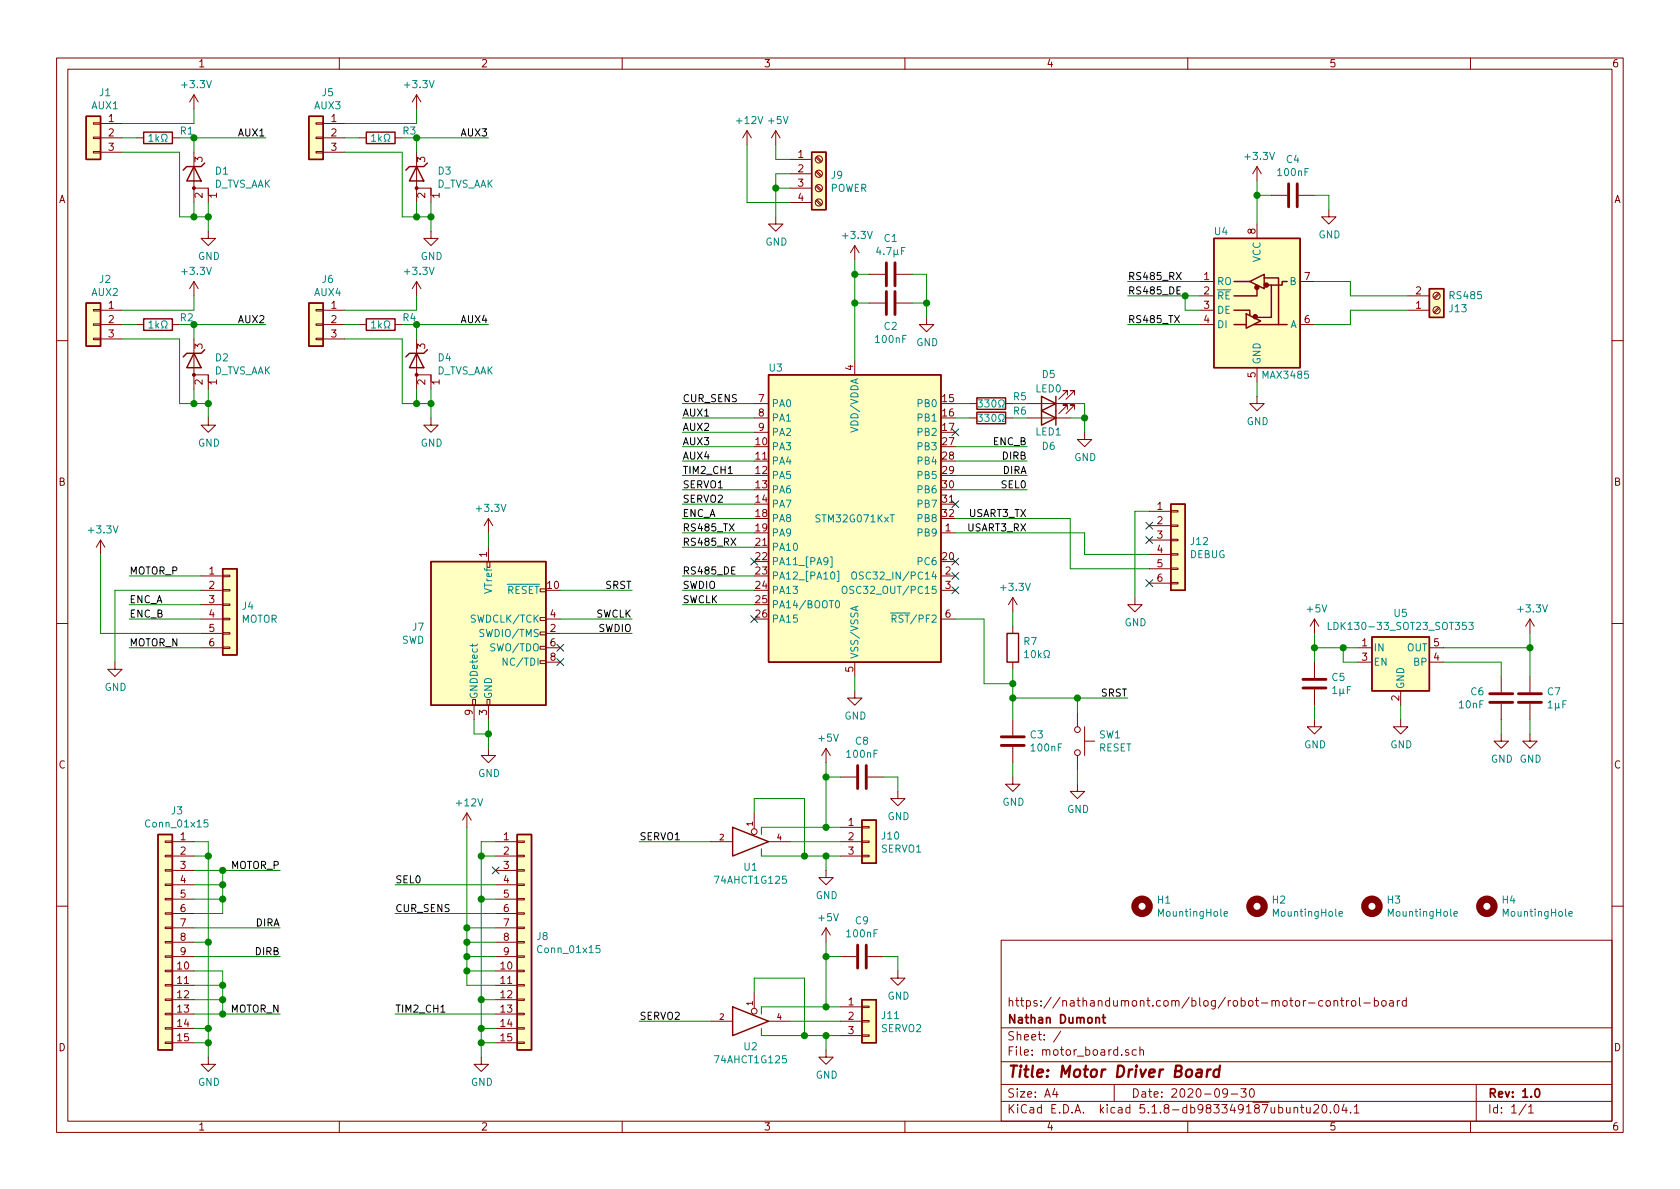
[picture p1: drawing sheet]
<svg xmlns="http://www.w3.org/2000/svg" width="297mm" height="210mm" viewBox="0 0 297 210" stroke-linecap="round" stroke-linejoin="round" font-family="sans-serif">
<g fill="none" stroke="#840000" stroke-width=".18">
<path d="M10 10.3h277v189.9h-277zM12 12.2h273v186.1h-273zM34.3 16.8v2.5M34.3 16.8l-.8 1.2M34.3 16.8l.8 1.2M60 10.3v1.9M73.7 16.8l-.8 1.2M73.7 16.8v2.5M73.7 16.8l.7 1.2M110 10.3v1.9M160 10.3v1.9M210 10.3v1.9"/>
<path d="M260 10.3v1.9M16.5 26.8h1.3v.2h-1.3zM16.5 21.7h1.3v.3h-1.3zM16.5 24.3h1.3v.2h-1.3zM17.8 24.4h3.8M17.8 21.8h3.8M17.8 26.9h3.8M24.1 24.4h1.3M30.5 24.4h1.2M34.3 26.9v6.4h2.5v1.2M34.3 33.3v2.5M36.8 33.3v2.5"/>
<path d="M55.9 26.8h1.2v.2h-1.2zM55.9 21.7h1.2v.3h-1.2zM55.9 24.3h1.2v.2h-1.2zM57.1 24.4h3.9M57.1 21.8h3.9M57.1 26.9h3.9M63.5 24.4h1.3M69.8 24.4h1.3M73.7 26.9v6.4h2.5v1.2M73.7 33.3v2.5M76.2 33.3v2.5M132.1 23.1l-.8 1.3"/>
<path d="M132.1 23.1v2.5M132.1 23.1l.7 1.3M137.2 38.3v1.3h1.2l-1.2 1.3-1.3-1.3h1.3M137.2 23.1l-.8 1.3M137.2 23.1v2.5M137.2 23.1l.7 1.3M139.7 28.2h3.8M139.7 30.7h3.8M139.7 33.3h3.8M139.7 35.8h3.8M144.2 35.5l.9 .8M144.2 32.9l.9 .9"/>
<path d="M144.2 30.4l.9 .8M144.2 27.9l.9 .8M144.4 35.3l.9 .8M144.4 32.8l.9 .8M144.4 30.2l.9 .9M144.4 27.7l.9 .8M222.2 29.5l-.7 1.2M222.2 29.5v2.5M222.2 39.6v2.6M222.2 29.5l.8 1.2M224.8 34.5h2.8M229.6 34.5h2.8"/>
<path d="M234.9 37.1v1.2h1.3l-1.3 1.3-1.2-1.3h1.2M16.5 59.8h1.3v.3h-1.3zM16.5 54.7h1.3v.3h-1.3zM16.5 57.3h1.3v.2h-1.3zM17.8 54.9h3.8M17.8 57.4h3.8M17.8 59.9h3.8M24.1 57.4h1.3M30.5 57.4h1.2M34.3 59.9v6.4h2.5v1.3M34.3 49.8v2.5M34.3 49.8l-.8 1.2"/>
<path d="M34.3 49.8l.8 1.2M36.8 40.9v1.3h1.3l-1.3 1.2-1.2-1.2h1.2M55.9 59.8h1.2v.3h-1.2zM55.9 54.7h1.2v.3h-1.2zM55.9 57.3h1.2v.2h-1.2zM57.1 54.9h3.9M57.1 57.4h3.9M57.1 59.9h3.9M63.5 57.4h1.3M69.8 57.4h1.3M73.7 59.9v6.4h2.5v1.3M73.7 49.8v2.5"/>
<path d="M73.7 49.8l-.8 1.2M73.7 49.8l.7 1.2M76.2 40.9v1.3h1.3l-1.3 1.2-1.3-1.2h1.3M151.1 43.4v2.6M151.1 43.4l-.7 1.3M151.1 43.4l.8 1.3M153.7 48.5h2.8M153.7 53.6h2.8M158.5 48.5h2.8M158.5 53.6h2.8M163.8 56.1v1.3h1.3l-1.3 1.3-1.2-1.3h1.2M212.1 54.9h2.5"/>
<path d="M212.1 52.3h2.5M212.1 57.4h2.5M212.1 49.8h2.5M223.5 49.1h.1M229.9 57.4h2.5M229.9 49.8h2.5M248.9 54.9h3.8M248.9 52.3h3.8M254.3 51.8l-.8 .8M254.3 54.4l-.8 .8M254.5 52l-.9 .8M254.5 54.5l-.9 .9"/>
<path d="M10 60.2h2M34.3 66.3v2.5M36.8 73.9v1.3h1.3l-1.3 1.2-1.2-1.2h1.2M36.8 66.3v2.5M73.7 66.3v2.5M76.2 73.9v1.3h1.3l-1.3 1.2-1.3-1.2h1.3M76.2 66.3v2.5M133.3 71.4h2.6M133.3 73.9h2.6M133.3 76.4h2.6M151.1 63.7v2.6M171.4 71.4h1.3"/>
<path d="M171.4 73.9h1.3M177.8 71.4h1.3M177.8 73.9h1.3M181.6 71.4h7.6M181.6 73.9h7.6M188.7 69.8v-.7h-.7h.7l-1.5 1.5M188.7 72.4v-.8h-.7h.7l-1.5 1.5M190 69.8v-.7h-.8h.8l-1.5 1.5M190 72.4v-.8h-.8h.8l-1.5 1.5M191.8 76.4v1.3h1.2l-1.2 1.3-1.3-1.3h1.3M222.2 70.1v1.3h1.3l-1.3 1.2-1.2-1.2h1.2M222.2 65v2.6"/>
<path d="M285 60.2h2M17.8 95.5l-.8 1.3M17.8 95.5v2.5M17.8 95.5l.7 1.3M86.1 99.3h.5v1h-.5zM86.4 91.7l-.8 1.3M86.4 91.7v2.5M86.4 96.8v2.5M86.4 91.7l.7 1.3M166.4 94.2h2.5M203.2 90.4h3.8M203.2 93h3.8"/>
<path d="M203.2 95.5h3.8M203.2 98h3.8M207 97.9h1.3v.3h-1.3zM207 92.8h1.3v.3h-1.3zM207 90.3h1.3v.2h-1.3zM207 95.4h1.3v.2h-1.3zM10 110.3h2M20.3 117.1v1.3h1.3l-1.3 1.2-1.3-1.2h1.3M35.6 101.8h3.8M35.6 104.4h3.8M35.6 106.9h3.8M35.6 109.5h3.8"/>
<path d="M35.6 112h3.8M35.6 114.5h3.8M39.4 111.9h1.2v.2h-1.2zM39.4 114.4h1.2v.3h-1.2zM39.4 109.3h1.2v.3h-1.2zM39.4 104.3h1.2v.2h-1.2zM39.4 101.7h1.2v.3h-1.2zM39.4 106.8h1.2v.3h-1.2zM95.5 109.2h1v.5h-1zM95.5 114.3h1v.5h-1zM95.5 111.8h1v.5h-1zM95.5 104.1h1v.5h-1z"/>
<path d="M95.5 116.8h1v.5h-1zM96.5 109.5h2.6M96.5 112h2.6M96.5 114.5h2.6M96.5 117.1h2.6M151.1 117.1v2.5M166.4 101.8h2.5M166.4 104.4h2.5M166.4 109.5h2.5M179.1 105.7v2.5M179.1 110.7v1.3M179.1 117.1v1.3"/>
<path d="M179.1 105.7l-.8 1.2M179.1 105.7l.7 1.2M200.7 105.7v1.2h1.2l-1.2 1.3-1.3-1.3h1.3M203.2 100.6h3.8M203.2 103.1h3.8M207 100.5h1.3v.2h-1.3zM207 103h1.3v.2h-1.3zM232.4 109.5v2.5M232.4 117.1v2.8M232.4 109.5l-.8 1.2M232.4 109.5l.8 1.2M240 114.5h2.6"/>
<path d="M240 117.1h2.6M252.7 114.5h2.6M252.7 117.1h2.6M265.4 119.6v2.8M270.5 109.5v2.5M270.5 119.6v2.8M270.5 109.5l-.8 1.2M270.5 109.5l.8 1.2M285 110.3h2M83.6 123.7h.5v1h-.5zM83.8 124.7v2.5M86.1 123.7h.5v1h-.5z"/>
<path d="M86.4 132.3v1.3h1.2l-1.2 1.3-1.3-1.3h1.3M86.4 124.7v2.5M146 132.3v2.6M146 132.3l-.7 1.3M146 132.3l.8 1.3M148.6 137.4h2.8M151.1 122.2v1.2h1.3l-1.3 1.3-1.2-1.3h1.2M153.4 137.4h2.8M158.7 139.9v1.3h1.3l-1.3 1.3-1.2-1.3h1.2M179.1 137.4v1.3h1.2l-1.2 1.2-1.3-1.2h1.3M179.1 127.2v2.8M179.1 132.1v2.8"/>
<path d="M190.5 138.7v1.2h1.3l-1.3 1.3-1.3-1.3h1.3M190.5 126v2.5M190.5 133.6v2.5M191.8 131.1h1.7M191.8 128.5v5.1M232.4 127.2v1.3h1.3l-1.3 1.3-1.3-1.3h1.3M232.4 121.9v2.8M247.6 127.2v1.3h1.3l-1.3 1.3-1.2-1.3h1.2M247.6 122.2v2.5M265.4 129.8v1.3h1.3l-1.3 1.2-1.2-1.2h1.2M265.4 124.5v2.7M270.5 129.8v1.3h1.3l-1.3 1.2-1.3-1.2h1.3"/>
<path d="M270.5 124.5v2.7M29.2 158.9h1.3v.2h-1.3zM29.2 156.3h1.3v.3h-1.3zM29.2 153.8h1.3v.2h-1.3zM29.2 151.3h1.3v.2h-1.3zM29.2 148.7h1.3v.3h-1.3zM30.5 148.8h3.8M30.5 151.4h3.8M30.5 153.9h3.8M30.5 156.5h3.8M30.5 159h3.8M82.5 143.8l-.7 1.2"/>
<path d="M82.5 143.8v2.5M82.5 143.8l.8 1.2M87.6 148.8h3.8M87.6 151.4h3.8M87.6 153.9h3.8M87.6 156.5h3.8M87.6 159h3.8M91.4 158.9h1.3v.2h-1.3zM91.4 156.3h1.3v.3h-1.3zM91.4 153.8h1.3v.2h-1.3zM91.4 151.3h1.3v.2h-1.3zM91.4 148.7h1.3v.3h-1.3z"/>
<path d="M125.7 148.8h3.8M133.3 143.8v2.8M135.9 148.8h3.8M146 153.9v1.3h1.3l-1.3 1.3-1.2-1.3h1.2M148.6 148.8h3.8M148.6 151.4h3.8M148.6 146.3h3.8M152.4 151.3h1.3v.2h-1.3zM152.4 146.2h1.3v.2h-1.3zM152.4 148.7h1.3v.3h-1.3zM10 160.2h2M29.2 171.6h1.3v.2h-1.3z"/>
<path d="M29.2 174.1h1.3v.3h-1.3zM29.2 176.7h1.3v.2h-1.3zM29.2 179.2h1.3v.2h-1.3zM29.2 169h1.3v.3h-1.3zM29.2 164h1.3v.2h-1.3zM29.2 161.4h1.3v.3h-1.3zM29.2 166.5h1.3v.2h-1.3zM30.5 171.7h3.8M30.5 174.2h3.8M30.5 176.8h3.8M30.5 179.3h3.8M30.5 161.5h3.8"/>
<path d="M30.5 164.1h3.8M30.5 166.6h3.8M30.5 169.2h3.8M87.6 171.7h3.8M87.6 174.2h3.8M87.6 176.8h3.8M87.6 179.3h3.8M87.6 161.5h3.8M87.6 164.1h3.8M87.6 166.6h3.8M87.6 169.2h3.8M91.4 171.6h1.3v.2h-1.3z"/>
<path d="M91.4 174.1h1.3v.3h-1.3zM91.4 176.7h1.3v.2h-1.3zM91.4 179.2h1.3v.2h-1.3zM91.4 169h1.3v.3h-1.3zM91.4 164h1.3v.2h-1.3zM91.4 161.4h1.3v.3h-1.3zM91.4 166.5h1.3v.2h-1.3zM133.3 175.5v2.8M146 164.1l-.7 1.2M146 164.1v2.5M146 164.1l.8 1.2M148.6 178h3.8"/>
<path d="M148.6 169.2h2.8M152.4 177.9h1.3v.3h-1.3zM153.4 169.2h2.8M158.7 171.7v1.3h1.3l-1.3 1.2-1.2-1.2h1.2M177 166.3h108v32h-108zM231.4 177.4h1.1M233.9 177l-.4-.1-.4 .3 .1 .6 .3 .1 .4-.1M234.5 177.1l.2-.2 .5 .2v.7l-.3 .1-.4-.1zM235.9 177.1v-.1a.37 .37 0 0 1 .6 .1v.8M235.9 176.9v1M237 176.9h.6M237.2 176.4v1.3l.4 .2"/>
<path d="M238.1 176.9v1M238.5 176.9l-.4 .3M239 177.1l.2-.2 .4 .2v.7l-.2 .1-.4-.1zM240.4 176.4v1.3l.2 .2M241.1 177.4h1.2M243 177l.4-.1 .3 .3-.1 .6h-.6M243 176.4v1.5M244.4 177.1l.2-.2 .4 .2v.7l-.2 .1-.4-.1zM245.7 177h.6l.1 .9M246.4 177.3l-.5 .1-.3 .2 .3 .3 .5-.1M247.1 176.9v1M247.5 176.9l-.4 .3"/>
<path d="M248.6 177l-.4-.1-.3 .3 .1 .6 .2 .1 .4-.1M248.6 176.4v1.5M285 160.2h2M29.2 181.7h1.3v.3h-1.3zM29.2 184.3h1.3v.2h-1.3zM30.5 181.9h3.8M30.5 184.4h3.8M36.8 186.9v1.3h1.3l-1.3 1.3-1.2-1.3h1.2M60 198.3v1.9M85.1 186.9v1.3h1.3l-1.3 1.3-1.3-1.3h1.3M87.6 181.9h3.8M87.6 184.4h3.8"/>
<path d="M91.4 181.7h1.3v.3h-1.3zM91.4 184.3h1.3v.2h-1.3zM110 198.3v1.9M125.7 180.6h3.8M135.9 180.6h3.8M146 185.7v1.2h1.3l-1.3 1.3-1.2-1.3h1.2M148.6 180.6h3.8M148.6 183.1h3.8M152.4 183h1.3v.3h-1.3zM152.4 180.5h1.3v.2h-1.3zM160 198.3v1.9M177 194.8h108"/>
<path d="M177 191.8h108M177 187.8h108M177 181.8h108M186.5 192.5l-.4 1h1M186.8 193v1M187.6 182.3l-1.3 2M197 191.8v3M199.5 185.7l-.3-.1-.2 .2 .1 .2 .4 .2v.3h-.5M200.9 185.7l-.4-.1-.3 .3 .1 .6 .2 .1 .4-.1M201.5 185.7l.3-.1 .3 .1 .1 .9M201.5 185.1v1.5M210 198.3v1.9"/>
<path d="M217 193.2l-.1 .2a.48 .48 0 0 1-.6-.1v-.6a.48 .48 0 0 1 .6-.1l.1 .1a1.19 1.19 0 0 1-.2 1.2l-.5 .1M217.7 193.5h1.1M219.4 192.5h.9l-.5 .6 .5 .1v.7l-.3 .1-.6-.1M221.1 192.6l.2-.1a.8 .8 0 0 1 .5 .8 .8 .8 0 0 1-.5 .7 1 1 0 0 1-.2-1.4zM228.8 196l.2-.2 .4 .1v.9M228.8 195.8v1M229.9 195.8h.6M230.1 195.3v1.3l.4 .2M231 195.8v.8a.37 .37 0 0 0 .6 .1M231.6 195.8v1M232.3 195.5l.2-.2h.4l.2 .2v.3v.2l-.9 .8h.9M233.9 195.4l.2-.1a.8 .8 0 0 1 .5 .8 .8 .8 0 0 1-.5 .7 1 1 0 0 1-.2-1.4z"/>
<path d="M235.2 196.7v.1M236 195.5l.2-.2a.8 .8 0 0 1 .5 .8 .8 .8 0 0 1-.5 .7l-.2-.1-.1-.4zM237.6 195.2l-.3 1.1h.9M238 195.8v1M238.8 196.7v.1M239.4 195.8l.5-.5v1.5M239.4 196.8h.9M260 198.3v1.9M261 191.8v6.5M269.8 195.2l-1.2 2M270.3 195.8l.4-.5v1.5M270.3 196.8h.8"/>
<circle cx="144.8" cy="28.2" r=".63"/>
<circle cx="144.8" cy="33.3" r=".63"/>
<circle cx="144.8" cy="30.7" r=".63"/>
<circle cx="144.8" cy="35.8" r=".63"/>
<circle cx="254" cy="54.9" r=".63"/>
<circle cx="254" cy="52.3" r=".63"/>
<circle cx="190.5" cy="129" r=".51"/>
<circle cx="190.5" cy="133.1" r=".51"/>
<circle cx="133.4" cy="147.1" r=".51"/>
<circle cx="133.4" cy="178.8" r=".51"/>
</g>
<path d="M194.9 179.9h.6M195.1 179.4v1.3l.4 .2M193.8 180.1l.2-.2 .3 .1 .1 .9M271.5 192.7l.2-.2a.81 .81 0 0 1 .6 .6 .81 .81 0 0 1-.3 .8l-.1 .1a.79 .79 0 0 1-.4-1.3z" fill="none" stroke="#840000" stroke-width=".3"/>
<path d="M211.7 189.2h.7l.1 .2-.1 1M212.5 189.6l-.7 .1a.4 .4 0 0 0-.3 .3 .4 .4 0 0 0 .2 .4l.7-.1M213.5 189.1l-.2 1.3M214.1 189.1a.54 .54 0 0 0-.6 .4M215.6 189.2a.68 .68 0 0 0-1 .3v.8l.3 .1 .5-.1M215.7 188.4l-.3 2" fill="none" stroke="#840000" stroke-width=".41"/>
<g fill="#ffffc2" stroke="#ffffc2" stroke-width=".18">
<path d="M252.7 51h2.6v5.1h-2.6z"/>
<path d="M54.6 53.6h2.5v7.6h-2.5z"/>
<path d="M54.6 20.6h2.5v7.6h-2.5z"/>
<path d="M39.4 100.6h2.5v15.2h-2.5z"/>
<path d="M207 89.1h2.5v15.3h-2.5z"/>
<path d="M15.2 20.6h2.6v7.6h-2.6z"/>
<path d="M152.4 176.8h2.5v7.6h-2.5z"/>
<path d="M27.9 147.6h2.6v38.1h-2.6z"/>
<path d="M15.2 53.6h2.6v7.6h-2.6z"/>
<path d="M152.4 145h2.5v7.6h-2.5z"/>
<path d="M76.2 99.3h20.3v25.4h-20.3z"/>
<path d="M214.6 42.2h15.3v22.8h-15.3z"/>
<path d="M242.6 112.6h10.1v9.6h-10.1z"/>
<path d="M143.5 26.9h2.5v10.2h-2.5z"/>
<path d="M135.9 66.3h30.5v50.8h-30.5z"/>
<path d="M91.4 147.6h2.6v38.1h-2.6z"/>
</g>
<g fill="none" stroke="#840000" stroke-width=".25">
<path d="M15.2 20.6h2.6v7.6h-2.6zM25.4 23.4h5.1v2h-5.1zM34.3 29.5l1.3 2.5h-2.6zM36.2 28.8l-.6 .7h-2.6l-.6 .6M54.6 20.6h2.5v7.6h-2.5zM64.8 23.4h5v2h-5zM73.7 29.5l1.2 2.5h-2.5zM75.6 28.8l-.7 .7h-2.5l-.6 .6M143.5 26.9h2.5v10.2h-2.5zM15.2 53.6h2.6v7.6h-2.6zM25.4 56.4h5.1v2h-5.1zM54.6 53.6h2.5v7.6h-2.5z"/>
<path d="M64.8 56.4h5v2h-5zM214.6 42.2h15.3v22.8h-15.3zM218.2 54.9h2.8v.6M218.2 57.4h2.1M218.2 49.8h2.8M220.3 55.5l2.6 1.3-2.6 1.2zM221 49.8l2.5-1.3v2.5zM221 55.5v.3M221.6 57.4h6M222.2 51v1.3h-4M223.5 49.1h2.6v8.3M224.8 50.4v5.7h-2.6"/>
<path d="M227.6 49.8h-.9v.6h-2.5M252.7 51h2.6v5.1h-2.6zM34.3 62.5l1.3 2.5h-2.6zM36.2 61.8l-.6 .7h-2.6l-.6 .6M73.7 62.5l1.2 2.5h-2.5zM75.6 61.8l-.7 .7h-2.5l-.6 .6M135.9 66.3h30.5v50.8h-30.5zM172.7 70.4h5.1v2h-5.1zM172.7 72.9h5.1v2h-5.1zM184.1 70.1l2.6 1.3-2.6 1.2zM184.1 72.6l2.6 1.3-2.6 1.3zM186.7 70.1v5.1"/>
<path d="M76.2 99.3h20.3v25.4h-20.3zM207 89.1h2.5v15.3h-2.5zM39.4 100.6h2.5v15.2h-2.5zM178.1 112h2v5.1h-2zM242.6 112.6h10.1v9.6h-10.1zM27.9 147.6h2.6v38.1h-2.6zM91.4 147.6h2.6v38.1h-2.6zM129.5 146.3l6.4 2.5-6.4 2.6zM152.4 145h2.5v7.6h-2.5zM129.5 178l6.4 2.6-6.4 2.5zM152.4 176.8h2.5v7.6h-2.5z"/>
</g>
<g fill="none" stroke="#840000" stroke-width=".51">
<path d="M227.8 32.5v4.1M229.4 32.5v4.1M156.7 46.5v4M156.7 51.6v4M158.2 46.5v4M158.2 51.6v4M151.6 135.4v4M153.2 135.4v4M177 131.8h4.1M177 130.3h4.1M230.4 121.7h4M230.4 120.1h4"/>
<path d="M263.4 124.2h4.1M263.4 122.7h4.1M268.5 124.2h4M268.5 122.7h4M151.6 167.1v4.1M153.2 167.1v4.1"/>
</g>
<g fill="none" stroke="#008484" stroke-width=".18">
<path d="M26.3 24.1l.4-.4v1.3M26.3 25h.8M28.6 25h.3v-.2a.54 .54 0 0 1-.3-.8 .54 .54 0 0 1 .7-.2 .57 .57 0 0 1-.1 1v.2h.3M65.7 24.1l.4-.4v1.3M65.7 25h.7M67.9 25h.3v-.2a.54 .54 0 0 1-.2-.8 .54 .54 0 0 1 .7-.2 .57 .57 0 0 1-.1 1v.2h.3M26.3 57.1l.4-.4v1.3M26.3 58h.8M28.6 58h.3v-.2a.54 .54 0 0 1-.3-.8 .54 .54 0 0 1 .7-.2 .57 .57 0 0 1-.1 1v.2h.3M65.7 57.1l.4-.4v1.3M65.7 58h.7M67.9 58h.3v-.2a.54 .54 0 0 1-.2-.8 .54 .54 0 0 1 .7-.2 .57 .57 0 0 1-.1 1v.2h.3"/>
<path d="M172.9 70.7h.8l-.4 .5 .3 .1 .1 .4-.3 .3-.5-.1M172.9 73.2h.8l-.4 .5 .3 .2 .1 .4-.3 .2-.5-.1M176.6 72h.3v-.3a.54 .54 0 0 1-.3-.7 .54 .54 0 0 1 .8-.2 .59 .59 0 0 1-.2 .9v.3h.3M176.6 74.5h.3v-.2a.54 .54 0 0 1-.3-.8 .54 .54 0 0 1 .8-.2 .59 .59 0 0 1-.2 1v.2h.3M146.8 98.5h.3v1.8h-.3M83.5 113.9v.4M84.4 113.9l-.2 .3h-1.1M89.7 116.4v1.2l-.7-1.2v1.2M147 101.3l.2-.2a.67 .67 0 0 1 .4 .7 .67 .67 0 0 1-.4 .6l-.3-.2v-.3zM147.8 106.3l.2-.1a.67 .67 0 0 1 .5 .7 .67 .67 0 0 1-.5 .6l-.3-.5zM148 101h.3v1.8h-.3M149 103.9l.2-.2a.47 .47 0 0 1 .6 .4l-.1 .7-.2 .1h-.4a1 1 0 0 1-.1-1z"/>
<path d="M150.6 101.3a.45 .45 0 0 1 .8 0 .88 .88 0 0 1-.3 1.1h-.3a1.07 1.07 0 0 1-.2-1.1zM151.7 107.2l-1.3 .4 1.3 .4M157.4 108.4h1.3M157.7 109.4h.6l.1-.5-.2-.1h-.5v1.2M158 109.4l.4 .6M181.2 115.4l.3-.4v1.3M181.2 116.3h.7M184.6 116.3h.3v-.2a.55 .55 0 0 1-.3-.9 .55 .55 0 0 1 .9 0v.2a.55 .55 0 0 1-.2 .7v.2h.2M234.8 110.1v1.2h.7M259.7 110.1h.8l-.4 .4 .3 .2v.5l-.2 .1-.5-.1M36.7 145h-.6v.6l.1-.1h.5v.6l-.1 .1-.5-.1M106 167.2h-.6v.6l.2-.1 .4 .1v.5l-.1 .2-.5-.2"/>
<path d="M216.4 161.6l.6-.1v-.3h-.4l-.2 .2 .1 .6h.5M236.8 161.6l.6-.1-.1-.3h-.3l-.2 .2v.6h.5M257.1 161.6l.6-.1-.1-.3h-.3l-.2 .2v.6h.5M277.4 161.6l.6-.1v-.3h-.4l-.2 .2 .1 .6h.5"/>
</g>
<g fill="#840000" stroke="#840000" stroke-width=".18">
<circle cx="73.7" cy="66.3" r=".25"/>
<circle cx="34.3" cy="33.3" r=".25"/>
<circle cx="34.3" cy="66.3" r=".25"/>
<circle cx="73.7" cy="33.3" r=".25"/>
</g>
<g fill="none" stroke="#840000" stroke-width="1.3">
<circle cx="201.9" cy="160.3" r="1.27"/>
<circle cx="222.2" cy="160.3" r="1.27"/>
<circle cx="242.6" cy="160.3" r="1.27"/>
<circle cx="262.9" cy="160.3" r="1.27"/>
</g>
<g fill="#840000" stroke="#840000" stroke-width=".25">
<circle cx="221.9" cy="56" r=".36"/>
<circle cx="222.2" cy="50.8" r=".36"/>
<circle cx="223.9" cy="50.4" r=".36"/>
</g>
<g fill="none" stroke="#008400" stroke-width=".18">
<path d="M34.3 19.3v2.5h-12.7M73.7 19.3v2.5h-12.7M21.6 26.9h10.1v11.4h5.1M21.6 24.4h2.5M34.3 35.8v2.5M36.8 35.8v5.1M47 24.4h-12.7v2.5M61 26.9h10.1v11.4h5.1M61 24.4h2.5M73.7 35.8v2.5M76.2 35.8v5.1M86.4 24.4h-12.7v2.5"/>
<path d="M132.1 25.6v10.2h7.6M137.2 25.6v2.6h2.5M137.2 33.3h2.5M139.7 30.7h-2.5v7.6M222.2 34.5h2.6M222.2 32v7.6M232.4 34.5h2.5v2.6M21.6 59.9h10.1v11.5h5.1M21.6 57.4h2.5M34.3 52.3v2.6h-12.7M47 57.4h-12.7v2.5M61 59.9h10.1v11.5h5.1"/>
<path d="M61 57.4h2.5M73.7 52.3v2.6h-12.7M86.4 57.4h-12.7v2.5M151.1 46v17.7M151.1 53.6h2.6M151.1 48.5h2.6M161.3 48.5h2.5v7.6M161.3 53.6h2.5M199.4 57.4h12.7M199.4 52.3h12.7M199.4 49.8h12.7M209.5 52.3v2.6h2.6"/>
<path d="M232.4 49.8h6.4v2.5h10.1M248.9 54.9h-10.1v2.5h-6.4M34.3 68.8v2.6M36.8 68.8v5.1M73.7 68.8v2.6M76.2 68.8v5.1M120.6 73.9h12.7M120.6 71.4h12.7M120.6 79h12.7M120.6 76.4h12.7M168.9 73.9h2.5M168.9 71.4h2.5"/>
<path d="M168.9 79h12.7M189.2 71.4h2.6v5M189.2 73.9h2.6M222.2 67.6v2.5M17.8 98v14h17.8M86.4 94.2v2.6M120.6 86.6h12.7M120.6 89.1h12.7M120.6 84.1h12.7M120.6 81.5h12.7M120.6 91.7h12.7M120.6 94.2h12.7"/>
<path d="M120.6 96.8h12.7M168.9 94.2h22.9v3.8h11.4M168.9 86.6h12.7M168.9 84.1h12.7M168.9 81.5h12.7M168.9 91.7h20.3v8.9h14M203.2 90.4h-2.5v15.3M22.9 109.5h12.7M22.9 101.8h12.7M22.9 106.9h12.7M22.9 114.5h12.7M35.6 104.4h-15.3v12.7"/>
<path d="M99.1 104.4h12.7M99.1 109.5h12.7M99.1 112h12.7M120.6 104.4h12.7M120.6 101.8h12.7M120.6 106.9h12.7M151.1 119.6v2.6M168.9 109.5h5.1v11.4h5.1M179.1 108.2v2.5M179.1 118.4v8.8M232.4 112v5.1M232.4 114.5h7.6"/>
<path d="M237.5 114.5v2.6h2.5M255.3 117.1h10.1v2.5M255.3 114.5h15.2M270.5 112v7.6M83.8 127.2v2.6h2.6M86.4 127.2v5.1M146 137.4h2.6M146 134.9v11.4M156.2 137.4h2.5v2.5M179.1 123.4h20.3M179.1 134.9v2.5M190.5 123.4v2.6"/>
<path d="M190.5 136.1v2.6M232.4 124.7v2.5M247.6 124.7v2.5M265.4 127.2v2.6M270.5 127.2v2.6M34.3 148.8h2.5v38.1M34.3 156.5h5.1M34.3 151.4h2.5M34.3 159h5.1M34.3 153.9h15.2M39.4 153.9v7.6h-5.1M69.8 156.5h17.8"/>
<path d="M82.5 146.3v27.9h5.1M85.1 151.4h2.5M85.1 159h2.5M87.6 148.8h-2.5v38.1M113 148.8h12.7M133.3 143.8v-2.6h8.9v10.2M134.6 150.1v1.3h14M139.7 148.8h8.9M146 151.4v2.5M148.6 146.3h-14v1.3M34.3 169.2h15.2M34.3 171.7h5.1v7.6"/>
<path d="M34.3 164.1h15.2M34.3 179.3h15.2M34.3 176.8h5.1M34.3 166.6h2.5M34.3 174.2h5.1M69.8 179.3h17.8M69.8 161.5h17.8M82.5 169.2h5.1M82.5 164.1h5.1M82.5 166.6h5.1M82.5 171.7h5.1M85.1 176.8h2.5"/>
<path d="M133.3 175.5v-2.5h8.9v10.1M146 169.2h2.6M146 166.6v11.4M148.6 178h-14v1.3M156.2 169.2h2.5v2.5M34.3 181.9h2.5M34.3 184.4h2.5M85.1 181.9h2.5M85.1 184.4h2.5M113 180.6h12.7M134.6 181.9v1.2h14M139.7 180.6h8.9"/>
<path d="M146 183.1v2.6"/>
</g>
<path d="M208 48.2l.8 1.2M208.7 50.7h-.6v1.3h.6M208.8 48.2l-.8 1.2M128.8 83.7h.7M129.2 95.2l.9 1.2M130.1 95.2l-.9 1.2M130 100.2h-.6v1.3h.6M78 179h.7" fill="none" stroke="#000" stroke-width=".18"/>
<g fill="#008400" stroke="#008400" stroke-width=".25">
<circle cx="39.4" cy="159" r=".51"/>
<circle cx="39.4" cy="156.5" r=".51"/>
<circle cx="137.2" cy="33.3" r=".51"/>
<circle cx="36.8" cy="71.4" r=".51"/>
<circle cx="85.1" cy="184.4" r=".51"/>
<circle cx="34.3" cy="71.4" r=".51"/>
<circle cx="39.4" cy="176.8" r=".51"/>
<circle cx="36.8" cy="151.4" r=".51"/>
<circle cx="85.1" cy="181.9" r=".51"/>
<circle cx="270.5" cy="114.5" r=".51"/>
<circle cx="34.3" cy="24.4" r=".51"/>
<circle cx="232.4" cy="114.5" r=".51"/>
<circle cx="146.1" cy="146.3" r=".51"/>
<circle cx="34.3" cy="57.4" r=".51"/>
<circle cx="36.8" cy="181.9" r=".51"/>
<circle cx="146.1" cy="137.4" r=".51"/>
<circle cx="146.1" cy="151.4" r=".51"/>
<circle cx="142.2" cy="151.4" r=".51"/>
<circle cx="34.3" cy="38.3" r=".51"/>
<circle cx="237.5" cy="114.5" r=".51"/>
<circle cx="39.4" cy="174.2" r=".51"/>
<circle cx="36.8" cy="184.4" r=".51"/>
<circle cx="39.4" cy="179.3" r=".51"/>
<circle cx="146.1" cy="169.2" r=".51"/>
<circle cx="36.8" cy="38.3" r=".51"/>
<circle cx="163.8" cy="53.6" r=".51"/>
<circle cx="146.1" cy="178" r=".51"/>
<circle cx="190.5" cy="123.4" r=".51"/>
<circle cx="179.1" cy="123.4" r=".51"/>
<circle cx="82.6" cy="171.7" r=".51"/>
<circle cx="179.1" cy="120.9" r=".51"/>
<circle cx="36.8" cy="166.6" r=".51"/>
<circle cx="76.2" cy="38.3" r=".51"/>
<circle cx="73.7" cy="38.3" r=".51"/>
<circle cx="85.1" cy="176.8" r=".51"/>
<circle cx="209.6" cy="52.3" r=".51"/>
<circle cx="73.7" cy="24.4" r=".51"/>
<circle cx="86.4" cy="129.8" r=".51"/>
<circle cx="82.6" cy="169.2" r=".51"/>
<circle cx="82.6" cy="164.1" r=".51"/>
<circle cx="85.1" cy="159" r=".51"/>
<circle cx="39.4" cy="153.9" r=".51"/>
<circle cx="191.8" cy="73.9" r=".51"/>
<circle cx="73.7" cy="57.4" r=".51"/>
<circle cx="146.1" cy="183.1" r=".51"/>
<circle cx="142.2" cy="183.1" r=".51"/>
<circle cx="76.2" cy="71.4" r=".51"/>
<circle cx="222.3" cy="34.5" r=".51"/>
<circle cx="151.1" cy="48.5" r=".51"/>
<circle cx="85.1" cy="151.4" r=".51"/>
<circle cx="151.1" cy="53.6" r=".51"/>
<circle cx="73.7" cy="71.4" r=".51"/>
<circle cx="82.6" cy="166.6" r=".51"/>
</g>
<g fill="none" stroke="#000084" stroke-width=".18">
<path d="M168.3 75.8l1.2 1.3M169.5 75.8l-1.2 1.3M132.7 98.7l1.3 1.2M134 98.7l-1.3 1.2M168.3 98.7l1.2 1.2M168.3 88.5l1.2 1.3M169.5 98.7l-1.2 1.2M169.5 88.5l-1.2 1.3M202.6 94.9l1.2 1.2M202.6 92.3l1.2 1.3M203.8 94.9l-1.2 1.2M203.8 92.3l-1.2 1.3"/>
<path d="M98.5 116.5l1.2 1.2M98.5 113.9l1.2 1.3M99.7 116.5l-1.2 1.2M99.7 113.9l-1.2 1.3M132.7 108.9l1.3 1.2M134 108.9l-1.3 1.2M168.3 101.2l1.2 1.3M168.3 103.8l1.2 1.2M169.5 101.2l-1.2 1.3M169.5 103.8l-1.2 1.2M202.6 102.5l1.2 1.2M203.8 102.5l-1.2 1.2"/>
<path d="M87 153.3l1.2 1.2M88.2 153.3l-1.2 1.2"/>
</g>
<text font-size="2.8" fill="#840000" x="178" y="190.5">Title: Motor Driver Board</text>
<g font-size="2.1" fill="#840000">
<text x="178" y="178">https://nathandumont.com/blog/robot-motor-control-board</text>
<text x="178" y="184">Sheet: /</text>
<text x="178" y="181">Nathan Dumont</text>
<text x="178" y="186.7">File: motor_board.sch</text>
<text x="178" y="196.9">KiCad E.D.A. kicad 5.1.8-db983349187ubuntu20.04.1</text>
<text x="178" y="194.1">Size: A4</text>
<text x="200" y="194.1">Date: 2020-09-30</text>
<text x="263" y="194.1">Rev: 1.0</text>
<text x="263" y="196.9">Id: 1/1</text>
</g>
<g font-size="1.8" fill="#840000">
<text x="35" y="11.9">1</text>
<text x="85" y="11.9">2</text>
<text x="135" y="11.9">3</text>
<text x="185" y="11.9">4</text>
<text x="235" y="11.9">5</text>
<text x="285" y="11.9">6</text>
<text x="19.2" y="21.6">1</text>
<text x="58.6" y="21.6">1</text>
<text x="19.2" y="24.1">2</text>
<text x="19.2" y="26.7">3</text>
<text x="35.8" y="28.7" transform="rotate(-90 35.8 28.7)">3</text>
<text x="58.6" y="24.1">2</text>
<text x="58.6" y="26.7">3</text>
<text x="75.2" y="28.7" transform="rotate(-90 75.2 28.7)">3</text>
<text x="141.1" y="27.9">1</text>
<text x="10.4" y="35.9">A</text>
<text x="35.8" y="35" transform="rotate(-90 35.8 35)">2</text>
<text x="38.4" y="35" transform="rotate(-90 38.4 35)">1</text>
<text x="75.2" y="35" transform="rotate(-90 75.2 35)">2</text>
<text x="77.7" y="35" transform="rotate(-90 77.7 35)">1</text>
<text x="141.1" y="30.5">2</text>
<text x="141.1" y="33">3</text>
<text x="141.1" y="35.6">4</text>
<text x="285.4" y="35.9">A</text>
<text x="222" y="41.4" transform="rotate(-90 222 41.4)">8</text>
<text x="212.9" y="49.5">1</text>
<text x="212.9" y="52.1">2</text>
<text x="230.7" y="49.5">7</text>
<text x="250.3" y="52.1">2</text>
<text x="19.2" y="54.6">1</text>
<text x="19.2" y="57.1">2</text>
<text x="19.2" y="59.7">3</text>
<text x="58.6" y="54.6">1</text>
<text x="58.6" y="57.1">2</text>
<text x="58.6" y="59.7">3</text>
<text x="212.9" y="54.6">3</text>
<text x="212.9" y="57.1">4</text>
<text x="230.7" y="57.1">6</text>
<text x="250.3" y="54.6">1</text>
<text x="35.8" y="61.7" transform="rotate(-90 35.8 61.7)">3</text>
<text x="75.2" y="61.7" transform="rotate(-90 75.2 61.7)">3</text>
<text x="150.9" y="65.5" transform="rotate(-90 150.9 65.5)">4</text>
<text x="35.8" y="68" transform="rotate(-90 35.8 68)">2</text>
<text x="38.4" y="68" transform="rotate(-90 38.4 68)">1</text>
<text x="75.2" y="68" transform="rotate(-90 75.2 68)">2</text>
<text x="77.7" y="68" transform="rotate(-90 77.7 68)">1</text>
<text x="134.1" y="71.1">7</text>
<text x="166.7" y="71.1">15</text>
<text x="222" y="66.8" transform="rotate(-90 222 66.8)">5</text>
<text x="134.1" y="73.7">8</text>
<text x="134.1" y="76.2">9</text>
<text x="166.7" y="73.7">16</text>
<text x="166.7" y="76.2">17</text>
<text x="133.7" y="78.7">10</text>
<text x="133.7" y="81.3">11</text>
<text x="133.7" y="83.8">12</text>
<text x="166.7" y="78.7">27</text>
<text x="166.7" y="81.3">28</text>
<text x="166.7" y="83.8">29</text>
<text x="10.4" y="85.9">B</text>
<text x="133.7" y="86.4">13</text>
<text x="133.7" y="88.9">14</text>
<text x="166.7" y="86.4">30</text>
<text x="166.7" y="88.9">31</text>
<text x="285.4" y="85.9">B</text>
<text x="133.7" y="91.4">18</text>
<text x="133.7" y="94">19</text>
<text x="166.7" y="91.4">32</text>
<text x="167.2" y="94">1</text>
<text x="204.6" y="90.2">1</text>
<text x="204.6" y="92.7">2</text>
<text x="204.6" y="95.2">3</text>
<text x="37" y="101.6">1</text>
<text x="86.1" y="98.5" transform="rotate(-90 86.1 98.5)">1</text>
<text x="133.7" y="96.5">21</text>
<text x="133.7" y="99.1">22</text>
<text x="133.7" y="101.6">23</text>
<text x="166.7" y="99.1">20</text>
<text x="167.2" y="101.6">2</text>
<text x="204.6" y="97.8">4</text>
<text x="204.6" y="100.3">5</text>
<text x="37" y="104.1">2</text>
<text x="37" y="106.7">3</text>
<text x="96.8" y="104.1">10</text>
<text x="133.7" y="104.1">24</text>
<text x="133.7" y="106.7">25</text>
<text x="167.2" y="104.1">3</text>
<text x="204.6" y="102.9">6</text>
<text x="37" y="109.2">4</text>
<text x="37" y="111.8">5</text>
<text x="97.3" y="111.8">2</text>
<text x="97.3" y="109.2">4</text>
<text x="133.7" y="109.2">26</text>
<text x="167.2" y="109.2">6</text>
<text x="37" y="114.3">6</text>
<text x="97.3" y="114.3">6</text>
<text x="97.3" y="116.8">8</text>
<text x="150.9" y="118.8" transform="rotate(-90 150.9 118.8)">5</text>
<text x="240.8" y="114.3">1</text>
<text x="240.8" y="116.8">3</text>
<text x="253.5" y="116.8">4</text>
<text x="253.5" y="114.3">5</text>
<text x="247.4" y="123.9" transform="rotate(-90 247.4 123.9)">2</text>
<text x="83.6" y="126.5" transform="rotate(-90 83.6 126.5)">9</text>
<text x="86.1" y="126.5" transform="rotate(-90 86.1 126.5)">3</text>
<text x="10.4" y="135.9">C</text>
<text x="285.4" y="135.9">C</text>
<text x="31.9" y="148.6">1</text>
<text x="89.1" y="148.6">1</text>
<text x="150" y="146">1</text>
<text x="150" y="148.6">2</text>
<text x="31.9" y="151.1">2</text>
<text x="31.9" y="153.7">3</text>
<text x="89.1" y="151.1">2</text>
<text x="89.1" y="153.7">3</text>
<text x="150" y="151.1">3</text>
<text x="31.9" y="156.2">4</text>
<text x="31.9" y="158.7">5</text>
<text x="31.9" y="161.3">6</text>
<text x="89.1" y="156.2">4</text>
<text x="89.1" y="158.7">5</text>
<text x="89.1" y="161.3">6</text>
<text x="31.9" y="163.8">7</text>
<text x="31.9" y="166.4">8</text>
<text x="89.1" y="163.8">7</text>
<text x="89.1" y="166.4">8</text>
<text x="31.4" y="171.4">10</text>
<text x="31.4" y="174">11</text>
<text x="31.9" y="168.9">9</text>
<text x="88.6" y="171.4">10</text>
<text x="88.6" y="174">11</text>
<text x="89.1" y="168.9">9</text>
<text x="31.4" y="176.5">12</text>
<text x="31.4" y="179.1">13</text>
<text x="88.6" y="176.5">12</text>
<text x="88.6" y="179.1">13</text>
<text x="150" y="177.8">1</text>
<text x="10.4" y="185.9">D</text>
<text x="31.4" y="181.6">14</text>
<text x="31.4" y="184.1">15</text>
<text x="88.6" y="181.6">14</text>
<text x="88.6" y="184.1">15</text>
<text x="150" y="180.3">2</text>
<text x="150" y="182.9">3</text>
<text x="285.4" y="185.9">D</text>
<text x="35" y="199.9">1</text>
<text x="85" y="199.9">2</text>
<text x="135" y="199.9">3</text>
<text x="185" y="199.9">4</text>
<text x="235" y="199.9">5</text>
<text x="285" y="199.9">6</text>
</g>
<g font-size="1.8" fill="#008484">
<text x="17.6" y="17">J1</text>
<text x="32.3" y="15.6">+3.3V</text>
<text x="57" y="17">J5</text>
<text x="71.7" y="15.6">+3.3V</text>
<text x="16.2" y="19.3">AUX1</text>
<text x="55.6" y="19.3">AUX3</text>
<text x="130.4" y="21.9">+12V</text>
<text x="135.9" y="21.9">+5V</text>
<text x="27" y="25.1">1k</text>
<text x="66.3" y="25.1">1k</text>
<text x="220.3" y="28.3">+3.3V</text>
<text x="227.5" y="28.8">C4</text>
<text x="37.7" y="33.2">D_TVS_AAK</text>
<text x="38.1" y="30.9">D1</text>
<text x="77.1" y="33.2">D_TVS_AAK</text>
<text x="77.5" y="30.9">D3</text>
<text x="146.8" y="33.9">POWER</text>
<text x="147" y="31.6">J9</text>
<text x="226.1" y="31.1">100nF</text>
<text x="214.8" y="41.6">U4</text>
<text x="35" y="46">GND</text>
<text x="74.4" y="46">GND</text>
<text x="135.3" y="43.4">GND</text>
<text x="149.2" y="42.3">+3.3V</text>
<text x="155.2" y="45.1">4.7µF</text>
<text x="156.4" y="42.8">C1</text>
<text x="222.9" y="46.4" transform="rotate(-90 222.9 46.4)">VCC</text>
<text x="233.1" y="42.2">GND</text>
<text x="16.2" y="52.3">AUX2</text>
<text x="17.6" y="50">J2</text>
<text x="32.3" y="48.6">+3.3V</text>
<text x="55.6" y="52.3">AUX4</text>
<text x="57" y="50">J6</text>
<text x="71.7" y="48.6">+3.3V</text>
<text x="215.1" y="50.4">RO</text>
<text x="215.1" y="53">RE</text>
<text x="228.1" y="50.4">B</text>
<text x="256.5" y="52.9">RS485</text>
<text x="27" y="58.1">1k</text>
<text x="66.3" y="58.1">1k</text>
<text x="156.4" y="58.3">C2</text>
<text x="215.1" y="55.5">DE</text>
<text x="215.1" y="58">DI</text>
<text x="228.1" y="58">A</text>
<text x="256.3" y="55.2">J13</text>
<text x="38.1" y="63.9">D2</text>
<text x="77.5" y="63.9">D4</text>
<text x="136" y="65.7">U3</text>
<text x="154.9" y="60.6">100nF</text>
<text x="162" y="61.2">GND</text>
<text x="222.9" y="64.5" transform="rotate(-90 222.9 64.5)">GND</text>
<text x="37.7" y="66.2">D_TVS_AAK</text>
<text x="77.1" y="66.2">D_TVS_AAK</text>
<text x="183.1" y="69.4">LED0</text>
<text x="184.3" y="66.8">D5</text>
<text x="223.4" y="67">MAX3485</text>
<text x="136.4" y="72">PA0</text>
<text x="136.4" y="74.5">PA1</text>
<text x="136.4" y="77.1">PA2</text>
<text x="151.8" y="76" transform="rotate(-90 151.8 76)">VDD/VDDA</text>
<text x="162.4" y="72">PB0</text>
<text x="162.4" y="74.5">PB1</text>
<text x="162.4" y="77.1">PB2</text>
<text x="173.8" y="72.1">330</text>
<text x="173.8" y="74.6">330</text>
<text x="183.1" y="77">LED1</text>
<text x="220.4" y="75.2">GND</text>
<text x="35" y="79">GND</text>
<text x="74.4" y="79">GND</text>
<text x="136.4" y="79.6">PA3</text>
<text x="136.4" y="82.2">PA4</text>
<text x="162.4" y="79.6">PB3</text>
<text x="162.4" y="82.2">PB4</text>
<text x="184.3" y="79.5">D6</text>
<text x="189.9" y="81.5">GND</text>
<text x="136.4" y="84.7">PA5</text>
<text x="136.4" y="87.2">PA6</text>
<text x="136.4" y="89.8">PA7</text>
<text x="162.4" y="84.7">PB5</text>
<text x="162.4" y="87.2">PB6</text>
<text x="162.4" y="89.8">PB7</text>
<text x="15.8" y="94.3">+3.3V</text>
<text x="84.4" y="90.5">+3.3V</text>
<text x="136.4" y="92.3">PA8</text>
<text x="136.4" y="94.9">PA9</text>
<text x="144.4" y="92.4">STM32G071KxT</text>
<text x="162.4" y="94.9">PB9</text>
<text x="162.4" y="92.3">PB8</text>
<text x="136.4" y="97.4">PA10</text>
<text x="136.4" y="99.9">PA11_[PA9]</text>
<text x="162.4" y="99.9">PC6</text>
<text x="210.4" y="98.7">DEBUG</text>
<text x="210.6" y="96.4">J12</text>
<text x="42.9" y="107.8">J4</text>
<text x="87" y="104.8" transform="rotate(-90 87 104.8)">VTref</text>
<text x="89.6" y="105">RESET</text>
<text x="136.4" y="102.5">PA12_[PA10]</text>
<text x="136.4" y="105">PA13</text>
<text x="136.4" y="107.6">PA14/BOOT0</text>
<text x="150.4" y="105">OSC32_OUT/PC15</text>
<text x="152.4" y="102.5">OSC32_IN/PC14</text>
<text x="177.1" y="104.5">+3.3V</text>
<text x="42.6" y="110.1">MOTOR</text>
<text x="71" y="113.8">SWD</text>
<text x="73" y="111.5">J7</text>
<text x="83.6" y="110.1">SWDCLK/TCK</text>
<text x="85.3" y="112.6">SWDIO/TMS</text>
<text x="136.4" y="110.1">PA15</text>
<text x="158.6" y="110.1">RST/PF2</text>
<text x="198.8" y="110.7">GND</text>
<text x="231.2" y="108.3">+5V</text>
<text x="236" y="111.4">LDK130-33_SOT23_SOT353</text>
<text x="246.5" y="109.1">U5</text>
<text x="268.6" y="108.3">+3.3V</text>
<text x="87" y="115.2">SWO/TDO</text>
<text x="89.6" y="117.7">NC/TDI</text>
<text x="151.8" y="116.6" transform="rotate(-90 151.8 116.6)">VSS/VSSA</text>
<text x="181.1" y="114.1">R7</text>
<text x="181.9" y="116.4">10k</text>
<text x="242.8" y="115.2">IN</text>
<text x="242.8" y="117.7">EN</text>
<text x="248.7" y="115.2">OUT</text>
<text x="250" y="117.7">BP</text>
<text x="18.5" y="122.2">GND</text>
<text x="84.5" y="123.7" transform="rotate(-90 84.5 123.7)">GNDDetect</text>
<text x="87" y="123.7" transform="rotate(-90 87 123.7)">GND</text>
<text x="235.5" y="120.4">C5</text>
<text x="235.6" y="122.7">1µF</text>
<text x="248.3" y="121.9" transform="rotate(-90 248.3 121.9)">GND</text>
<text x="258.1" y="125.3">10nF</text>
<text x="260.1" y="123">C6</text>
<text x="273.6" y="123">C7</text>
<text x="273.7" y="125.3">1µF</text>
<text x="144.8" y="131.2">+5V</text>
<text x="149.3" y="127.2">GND</text>
<text x="151.3" y="131.7">C8</text>
<text x="182.2" y="130.6">C3</text>
<text x="194.4" y="130.6">SW1</text>
<text x="84.5" y="137.4">GND</text>
<text x="149.9" y="134">100nF</text>
<text x="182.4" y="132.9">100nF</text>
<text x="194.3" y="132.9">RESET</text>
<text x="230.6" y="132.3">GND</text>
<text x="245.8" y="132.3">GND</text>
<text x="263.6" y="134.9">GND GND</text>
<text x="80.8" y="142.6">+12V</text>
<text x="177.2" y="142.5">GND</text>
<text x="188.7" y="143.8">GND</text>
<text x="26.1" y="146.3">Conn_01x15</text>
<text x="30.3" y="144">J3</text>
<text x="156" y="148.5">J10</text>
<text x="156.9" y="145">GND</text>
<text x="131.6" y="154">U1</text>
<text x="155.8" y="150.8">SERVO1</text>
<text x="126.6" y="156.3">74AHCT1G125</text>
<text x="144.2" y="159">GND</text>
<text x="204.7" y="159.8">H1</text>
<text x="225" y="159.8">H2</text>
<text x="245.3" y="159.8">H3</text>
<text x="265.7" y="159.8">H4</text>
<text x="94.9" y="166.2">J8</text>
<text x="144.8" y="162.9">+5V</text>
<text x="149.9" y="165.8">100nF</text>
<text x="151.3" y="163.4">C9</text>
<text x="205" y="162.1">MountingHole</text>
<text x="225.3" y="162.1">MountingHole</text>
<text x="245.7" y="162.1">MountingHole</text>
<text x="266" y="162.1">MountingHole</text>
<text x="95.4" y="168.5">Conn_01x15</text>
<text x="156.9" y="176.8">GND</text>
<text x="131.6" y="185.7">U2</text>
<text x="155.8" y="182.5">SERVO2</text>
<text x="156" y="180.2">J11</text>
<text x="126.6" y="188">74AHCT1G125</text>
<text x="144.2" y="190.7">GND</text>
<text x="35" y="192">GND</text>
<text x="83.3" y="192">GND</text>
</g>
<g font-size="1.8" fill="#008400">
<text x="31.9" y="23.8">R1</text>
<text x="71.3" y="23.8">R3</text>
<text x="31.9" y="56.8">R2</text>
<text x="71.3" y="56.8">R4</text>
<text x="179.2" y="70.8">R5</text>
<text x="179.2" y="73.3">R6</text>
</g>
<g font-size="1.8">
<text x="42.3" y="24.1">AUX1</text>
<text x="81.6" y="24.1">AUX3</text>
<text x="199.4" y="49.5">RS485_RX</text>
<text x="199.4" y="52.1">RS485_DE</text>
<text x="42.3" y="57.1">AUX2</text>
<text x="81.6" y="57.1">AUX4</text>
<text x="199.4" y="57.1">RS485_TX</text>
<text x="120.6" y="71.1">CUR_SENS</text>
<text x="120.6" y="73.7">AUX1</text>
<text x="120.6" y="76.2">AUX2</text>
<text x="120.6" y="83.8">TIM2_CH1</text>
<text x="120.6" y="78.7">AUX3</text>
<text x="120.6" y="81.3">AUX4</text>
<text x="175.6" y="78.7">ENC_B</text>
<text x="177.3" y="83.8">DIRA</text>
<text x="177.3" y="81.3">DIRB</text>
<text x="120.6" y="86.4">SERVO1</text>
<text x="120.6" y="88.9">SERVO2</text>
<text x="177.2" y="86.4">SEL0</text>
<text x="120.6" y="91.4">ENC_A</text>
<text x="120.6" y="94">RS485_TX</text>
<text x="171.1" y="94">USART3_RX</text>
<text x="171.3" y="91.4">USART3_TX</text>
<text x="22.9" y="101.6">MOTOR_P</text>
<text x="120.6" y="101.6">RS485_DE</text>
<text x="120.6" y="96.5">RS485_RX</text>
<text x="22.9" y="106.7">ENC_A</text>
<text x="107" y="104.1">SRST</text>
<text x="120.6" y="106.7">SWCLK</text>
<text x="120.6" y="104.1">SWDIO</text>
<text x="22.9" y="109.2">ENC_B</text>
<text x="105.3" y="109.2">SWCLK</text>
<text x="105.8" y="111.8">SWDIO</text>
<text x="22.9" y="114.3">MOTOR_N</text>
<text x="194.7" y="123.2">SRST</text>
<text x="113" y="148.6">SERVO1</text>
<text x="40.8" y="153.7">MOTOR_P</text>
<text x="69.8" y="161.3">CUR_SENS</text>
<text x="69.8" y="156.2">SEL0</text>
<text x="45.2" y="163.8">DIRA</text>
<text x="45.2" y="168.9">DIRB</text>
<text x="40.7" y="179.1">MOTOR_N</text>
<text x="69.8" y="179.1">TIM2_CH1</text>
<text x="113" y="180.3">SERVO2</text>
</g>
<g font-size="1.4" fill="#840000">
<text x="127.3" y="148.6">2</text>
<text x="133.1" y="146" transform="rotate(-90 133.1 146)">1</text>
<text x="137.4" y="148.6">4</text>
<text x="133.1" y="177.8" transform="rotate(-90 133.1 177.8)">1</text>
<text x="127.3" y="180.3">2</text>
<text x="137.4" y="180.3">4</text>
</g>
</svg>
